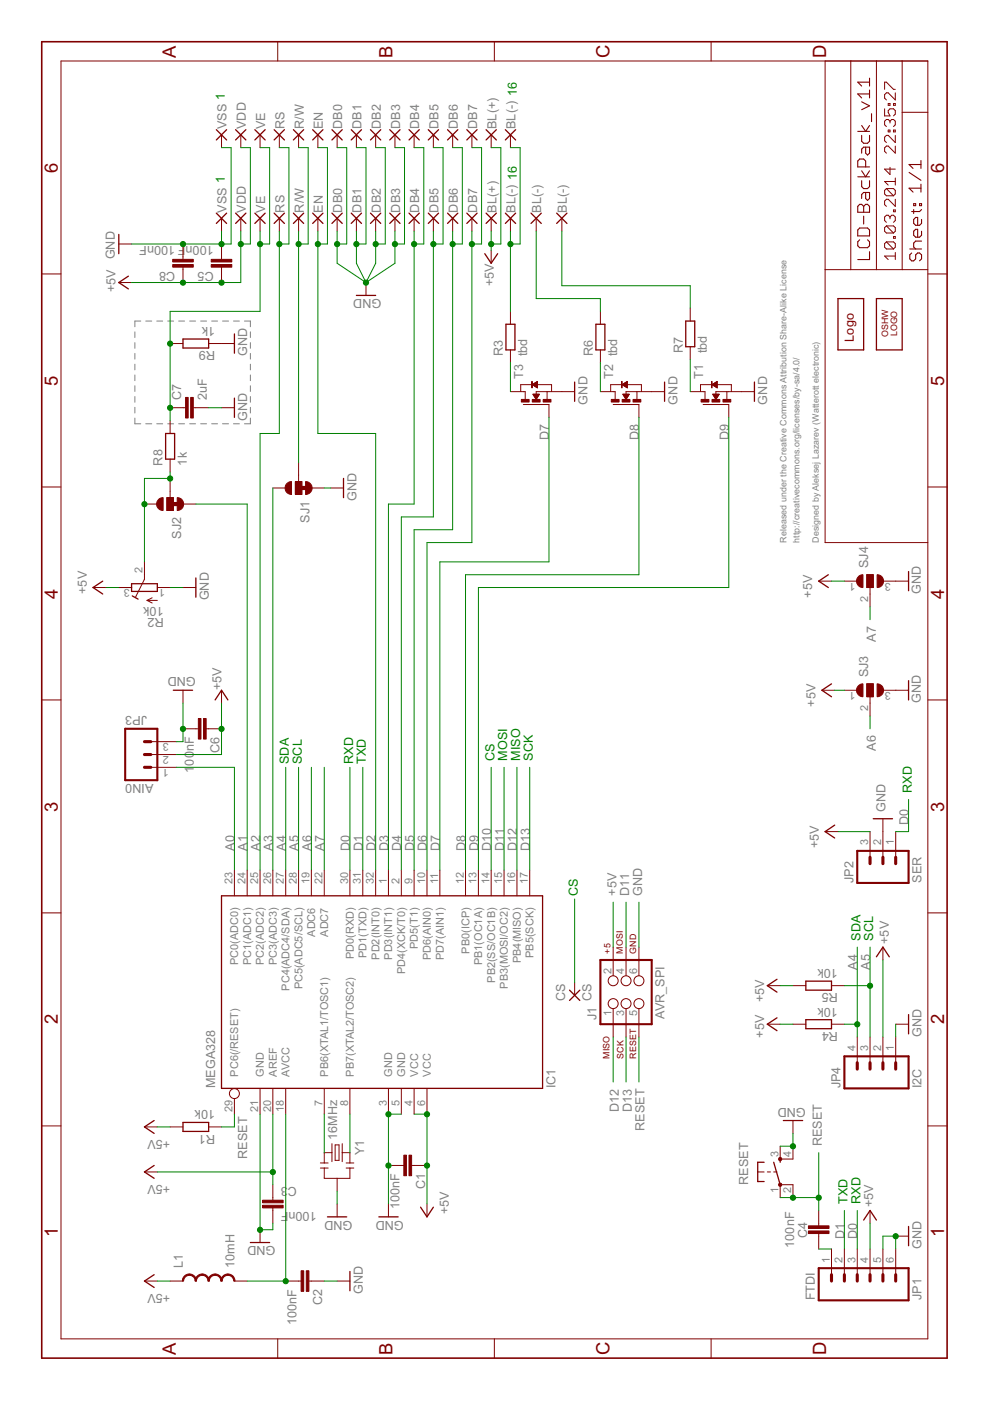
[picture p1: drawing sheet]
<svg xmlns="http://www.w3.org/2000/svg" width="210mm" height="297mm" viewBox="0 0 210 297" stroke-linecap="round" stroke-linejoin="round" font-family="sans-serif">
<g fill="none" stroke="#808080" stroke-width=".21">
<path d="M28.6 70.4v1.2M28.6 72.6v1.3M28.6 74.9v1.2M28.6 77.2v1.2M28.6 79.5v1.2M29.8 68.1h-1.2v1.2M30.9 68.1h1.3M33.2 68.1h1.3M35.6 68.1h1.2M37.9 68.1h1.2M40.2 68.1h1.3M42.5 68.1h1.3"/>
<path d="M44.9 68.1h1.2M47.2 68.1h1.3M49.5 68.1h1.3M51.8 68.1h1.3v1.2M53.1 70.4v1.2M53.1 72.6v1.3M53.1 74.9v1.2M53.1 77.2v1.2M53.1 79.5v1.2M28.6 88.6v1.3h1.2M28.6 81.8v1.2M28.6 84.1v1.2"/>
<path d="M28.6 86.4v1.2M30.9 89.9h1.3M33.2 89.9h1.3M35.6 89.9h1.2M37.9 89.9h1.2M40.2 89.9h1.3M42.5 89.9h1.3M44.9 89.9h1.2M47.2 89.9h1.3M49.5 89.9h1.3M53.1 88.6v1.3h-1.3M53.1 81.8v1.2"/>
<path d="M53.1 84.1v1.2M53.1 86.4v1.2"/>
</g>
<path d="M36.1 106.9h2M63.3 103.5h2" fill="none" stroke="#800000" stroke-width=".89"/>
<g fill="none" stroke="#800000" stroke-width=".21">
<path d="M12.9 12.9h183.8v271h-183.8zM58.9 8.8v4.1M104.8 8.8v4.1M150.8 8.8v4.1M174.9 12.9v102.1h21.8M180.4 12.9v44.3M185.8 12.9v44.3M187.6 18.9v-1.5h.3l1.5 1.5h.4M189.8 19.7v1.5l-1.5-1.5h-.4l-.3 .4v.7l.3 .4M191.3 12.9v44.3M47 28.6v2.7M51.1 28.6v2.7"/>
<path d="M55.1 28.6v2.7M59.2 28.6v2.7M63.3 28.6v2.7M67.4 28.6v2.7M71.5 28.6v2.7M75.6 28.6v2.7M79.7 28.6v2.7M83.7 28.6v2.7M87.8 28.6v2.7M91.9 28.6v2.7M96 28.6v2.7M100.1 28.6v2.7"/>
<path d="M104.1 28.6v2.7M108.2 28.6v2.7M187.6 23.1v1.5h1.1l-.4-.8v-.3l.4-.4h.7l.4 .4v.7l-.4 .4M187.9 40h1.5l.4 .4v.7l-.4 .4M187.9 40l-.3 .4v.7l.3 .4h1.5M187.9 40l1.5 1.5M188.3 21.9h.4v.4h-.4zM188.3 27.6h.4v.4h-.4zM188.7 25.7l.4-.4h.3l.4 .4v.8l-.4 .3M188.7 25.7l-.4-.4h-.4l-.3 .4v.8l.3 .3M188.7 25.7v.4M188.7 35.5v1.5l-1.1-1.1h2.2"/>
<path d="M189.4 21.9h.4v.4h-.4zM189.4 27.6h.4v.4h-.4zM189.8 28.7v1.5l-1.5-1.5h-.4l-.3 .4v.7l.3 .4M189.8 31v1.5l-1.5-1.5h-.4l-.3 .3v.8l.3 .4M189.8 37.7v1.5M189.8 38.5h-2.2l.7 .7M191.3 23.8h5.4M8.8 58.1h4.1M25.2 59.9h2.7M25.2 51.7h2.7M38.8 51.7v3.3M38.8 56.6v3.3"/>
<path d="M47 46.3v2.7M47 51.7v3.3M47 56.6v3.3M51.1 46.3v2.7M55.1 46.3v2.7M59.2 46.3v2.7M63.3 46.3v2.7M67.4 46.3v2.7M71.5 46.3v2.7M75.6 46.3v2.7M77.6 59.9v2.7M79.7 46.3v2.7"/>
<path d="M83.7 46.3v2.7M87.8 46.3v2.7M91.9 46.3v2.7M96 46.3v2.7M100.1 46.3v2.7M104.1 46.3v2.7M104.1 53.1v2.7M108.2 46.3v2.7M113.7 46.3v2.7M119.1 46.3v2.7M174.9 57.2h21.8M187.9 47.9h1.5l.4 .4v.7l-.4 .4"/>
<path d="M187.9 51.3h1.5l.4 .3v.8l-.4 .4M187.9 51.3l-.3 .3v.8l.3 .4h1.5M187.9 47.9l-.3 .4v.7l.3 .4h1.5M187.9 51.3l1.5 1.5M187.9 47.9l1.5 1.5M188.7 46l.4-.4h.3l.4 .4v.8l-.4 .3M188.7 46l-.4-.4h-.4l-.3 .4v.8l.3 .3M188.7 46v.4M189.4 44.5h.4v.4h-.4zM189.4 50.1h.4v.4h-.4zM189.8 54.3h-2.2l.7 .7M189.8 42.2v1.6l-1.5-1.6h-.4l-.3 .4v.8l.3 .4"/>
<path d="M189.8 53.5v1.5M196.7 58.1h4.1M36.1 72.8h2.7M44.2 72.8h5.5M108.2 66v2.7M108.2 74.2v2.7M127.3 66v2.7M127.3 74.2v2.7M146.3 65.3v2.8M146.3 73.5v2.7M36.1 89.2v2.7M36.1 97.3v2.8"/>
<path d="M36.1 86.4h3.2M41 86.4h3.2M47 86.4h2.7M63.3 98v4.1M108.2 83h3.2v1.7M111 85.8h5.4v2.7M112.9 81.6h-2.5v1.4M112.9 81.6l1-.7v1.3zM112.9 81.5v.1M113 83.6h1.4l-.7 1.1zM113 81.5v.1M113.1 81.4v.3"/>
<path d="M113.1 83.6v.1M113.2 81.4v.3M113.2 83.6v.2M113.2 81.3v.5M113.2 83.6v.3M113.3 81.3v.5M113.3 83.6v.5M113.4 81.2v.7M113.4 83.6v.6M113.5 81.2v.7M113.5 83.6v.7M113.5 81.1v.9"/>
<path d="M113.5 83.6v.9M113.6 81.1v.9M113.6 83.6v1M113.7 81v1.1M113.8 81v1.1M113.8 83.6v.9M113.8 80.9v1.3M113.8 83.6v.8M113.9 80.9v1.3M113.9 83.6v.7M113.9 81.6h3v1.4M114 83.6v.6"/>
<path d="M114.1 83.6v.5M114.2 83.6v.3M114.2 83.6v.2M114.3 83.6v.1M116 83v1.7M121.8 83h-8.1v1.7M127.3 83h3.1v1.7M130 85.8h5.5v2.7M131.9 81.6h-2.4v1.4M131.9 81.6l1.1-.7v1.3zM132 81.5v.1M132.1 83.6h1.3l-.7 1.1z"/>
<path d="M132.1 81.5v.1M132.1 81.4v.3M132.1 83.6v.1M132.2 81.4v.3M132.2 83.6v.2M132.3 81.3v.5M132.3 83.6v.3M132.4 81.3v.5M132.4 83.6v.5M132.4 81.2v.7M132.4 83.6v.6M132.5 81.2v.7"/>
<path d="M132.5 83.6v.7M132.6 81.1v.9M132.6 83.6v.9M132.7 81.1v.9M132.7 83.6v1M132.8 81v1.1M132.8 83.6v1.1M132.8 83.6v.9M132.9 80.9v1.3M132.9 83.6v.8M133 83.6v.7M133 81.6h3v1.4"/>
<path d="M133.1 83.6v.6M133.1 83.6v.5M133.2 83.6v.3M133.3 83.6v.2M133.4 83.6v.1M135 83v1.7M140.9 83h-8.2v.6M146.3 83h3.2v1.7M149.1 85.8h5.4v2.7M151 81.6h-2.5v1.4M151 81.6l1.1-.7v1.3zM151 81.5v.1"/>
<path d="M151.1 83.6h1.4l-.7 1.1zM151.1 81.5v.1M151.2 81.4v.3M151.2 83.6v.1M151.3 81.4v.3M151.3 83.6v.2M151.3 81.3v.5M151.3 83.6v.3M151.4 81.3v.5M151.4 83.6v.5M151.5 81.2v.7M151.5 83.6v.6"/>
<path d="M151.6 81.2v.7M151.6 83.6v.7M151.7 81.1v.9M151.7 83.6v.9M151.7 83.6v1M151.8 81v1.1M151.9 81v1.1M151.9 83.6v.9M152 80.9v1.3M152 83.6v.8M152 83.6v.7M152.1 81.6h3v1.4"/>
<path d="M152.1 83.6v.6M152.2 83.6v.5M152.3 83.6v.3M152.4 83.6v.2M152.4 83.6v.1M154.1 83v1.7M160 83h-8.2v1.7M8.8 103.3h4.1M30.6 119.1v3.7l-1.9 3.8M30.6 106.9h2.8M35.4 105.5h1.3v2.7h-1.3zM36.1 101.4v4.1"/>
<path d="M38.8 106.9h2.7M57.8 103.5h2.8M62.6 102.1h1.4v2.7h-1.4zM66 103.5h2.7M70.1 103.5h2.7M196.7 103.3h4.1M19.7 124.6h2.8M25.2 124.6h2.7M31.2 127.3h2.2M31.2 127.3l1.1 .5M32.3 126.7l-1.1 .6M33.4 124.6h2.7"/>
<path d="M38.8 124.6h2.7M173.6 123.2h2.7M179 123.2h2.8M183.8 121.9h1.3v2.7h-1.3zM184.5 124.6v4.1M187.2 123.2h5.4M8.8 148.4h4.1M32 160h5.4M32 157.2h5.4M38.8 146.3v2.8M38.8 154.5h3.3M43.7 154.5h3.3"/>
<path d="M47 146.3v2.8M174.3 146.3h2.7M179 146.3h2.8M183.8 145h1.3v2.7h-1.3zM184.5 147.7v4.1M187.2 146.3h5.4M196.7 148.4h4.1M32 162.7h5.4M174.9 176.3h2.8M184.5 176.3v5.5M187.2 173.6v8.2M189.9 176.3v5.5"/>
<path d="M8.8 193.5h4.1M49.7 184.5v5.4M52.4 184.5v5.4M55.1 184.5v5.4M57.8 184.5v5.4M60.6 184.5v5.4M63.3 184.5v5.4M66 184.5v5.4M68.7 184.5v5.4M74.2 184.5v5.4M76.9 184.5v5.4M79.7 184.5v5.4"/>
<path d="M82.4 184.5v5.4M85.1 184.5v5.4M87.8 184.5v5.4M90.5 184.5v5.4M93.3 184.5v5.4M98.7 184.5v5.4M101.4 184.5v5.4M104.1 184.5v5.4M106.9 184.5v5.4M109.6 184.5v5.4M112.3 184.5v5.4M196.7 193.5h4.1"/>
<path d="M121.8 208.3v2.7M130 200.8v6.1M130 213.8v6.1M132.7 200.8v6.1M132.7 213.8v6.1M135.5 200.8v6.1M135.5 213.8v6.1M162.7 217.1h2.7M162.7 209h2.7M168.1 217.1h2.8M168.1 209h2.8M176.3 217.1h2.7"/>
<path d="M176.3 209h2.7M181.8 219.9v5.4M184.5 219.9v5.4M187.2 200.8v2.7M187.2 219.9v5.4M189.9 219.9v5.4M189.9 217.1h2.7M8.8 238.7h4.1M30.6 238.9h2.8M36.1 238.9h2.7M44.2 238.9h2.8M49.7 232.9v3.3"/>
<path d="M55.1 230.8v5.4M57.8 230.8v5.4M60.6 230.8v5.4M68.7 230.8v5.4M74.2 230.8v5.4M82.4 230.8v5.4M85.1 230.8v5.4M87.8 230.8v5.4M90.5 230.8v5.4M168.1 237.6v2.7M196.7 238.7h4.1M30.6 248.5h2.8"/>
<path d="M57.8 251.2v3.3M57.8 256.1v3.3M67.9 246.6h1.7M67.9 247.6h1.7M68.7 247.6v2.2h5.5v-2.2M70.4 244.4h-1.7v2.2M70.4 242.5v3.8M71.1 242.7h.8v3.3h-.8zM71.5 249.8v2.8M71.5 255.3v2.7M72.6 244.4h1.6v2.2M72.6 242.5v3.8"/>
<path d="M73.4 246.6h1.6M73.4 247.6h1.6M82.4 255.3v2.7M82.4 247.1h3.2M87.3 247.1h3.2M90.5 255.3v2.7M160.7 248.5h1.3M162.7 248.5h.7M164 248.5h.7M165.4 243v2.7h2.7v-2.7M165.4 253.9v-2.7h2.7v2.7M173.6 256.6v3.3"/>
<path d="M184.5 256.6v2.8M30.6 271.6h2.8M36.1 271.6h2.7M49.7 271.6h2.7M55.1 260.7v2.7M60.6 271.6h3.2M65.5 271.6h3.2M71.5 271.6h2.7M173.6 261.5v3.3M176.3 264.8v5.5M179 264.8v5.5M181.8 264.8v5.5"/>
<path d="M184.5 264.8v5.5M187.2 264.8v5.5M189.9 264.8v5.5M189.9 262.1h2.7M58.9 283.9v4.1M104.8 283.9v4.1M150.8 283.9v4.1"/>
<circle cx="130" cy="207.9" r="1.06"/>
<circle cx="130" cy="212.8" r="1.06"/>
<circle cx="132.7" cy="212.8" r="1.06"/>
<circle cx="132.7" cy="207.9" r="1.06"/>
<circle cx="135.5" cy="212.8" r="1.06"/>
<circle cx="135.5" cy="207.9" r="1.06"/>
<circle cx="49.7" cy="231.9" r="1.06"/>
</g>
<g fill="none" stroke="#800000" stroke-width=".28">
<path d="M45.9 27.5l2.1 2.2M48 27.5l-2.1 2.2M50 27.5l2.1 2.2M52.1 27.5l-2.1 2.2M54 27.5l2.2 2.2M56.2 27.5l-2.2 2.2M58.1 27.5l2.2 2.2M60.3 27.5l-2.2 2.2M62.2 27.5l2.2 2.2M64.4 27.5l-2.2 2.2M66.3 27.5l2.2 2.2M68.5 27.5l-2.2 2.2"/>
<path d="M70.4 27.5l2.2 2.2M72.6 27.5l-2.2 2.2M74.5 27.5l2.1 2.2M76.6 27.5l-2.1 2.2M78.5 27.5l2.2 2.2M80.7 27.5l-2.2 2.2M82.6 27.5l2.2 2.2M84.8 27.5l-2.2 2.2M86.7 27.5l2.2 2.2M88.9 27.5l-2.2 2.2M90.8 27.5l2.2 2.2M93 27.5l-2.2 2.2"/>
<path d="M94.9 27.5l2.2 2.2M97.1 27.5l-2.2 2.2M99 27.5l2.2 2.2M101.2 27.5l-2.2 2.2M103.1 27.5l2.1 2.2M105.2 27.5l-2.1 2.2M107.1 27.5l2.2 2.2M109.3 27.5l-2.2 2.2M25.2 49.7v4.1M27.2 58.5l-2 1.4 2 1.4M45.9 45.2l2.1 2.2M48 45.2l-2.1 2.2"/>
<path d="M50 45.2l2.1 2.2M52.1 45.2l-2.1 2.2M54 45.2l2.2 2.2M56.2 45.2l-2.2 2.2M58.1 45.2l2.2 2.2M60.3 45.2l-2.2 2.2M62.2 45.2l2.2 2.2M64.4 45.2l-2.2 2.2M66.3 45.2l2.2 2.2M68.5 45.2l-2.2 2.2M70.4 45.2l2.2 2.2M72.6 45.2l-2.2 2.2"/>
<path d="M74.5 45.2l2.1 2.2M76.6 45.2l-2.1 2.2M78.5 45.2l2.2 2.2M80.7 45.2l-2.2 2.2M82.6 45.2l2.2 2.2M84.8 45.2l-2.2 2.2M86.7 45.2l2.2 2.2M88.9 45.2l-2.2 2.2M90.8 45.2l2.2 2.2M93 45.2l-2.2 2.2M94.9 45.2l2.2 2.2M97.1 45.2l-2.2 2.2"/>
<path d="M99 45.2l2.2 2.2M101.2 45.2l-2.2 2.2M102.8 53.8l1.3 2 1.4-2M103.1 45.2l2.1 2.2M105.2 45.2l-2.1 2.2M107.1 45.2l2.2 2.2M109.3 45.2l-2.2 2.2M112.6 45.2l2.2 2.2M114.8 45.2l-2.2 2.2M118 45.2l2.2 2.2M120.2 45.2l-2.2 2.2M38.8 71.9h5.4v1.9h-5.4z"/>
<path d="M49.7 70.8v4.1M75.6 62.6h4.1M107.3 68.7h1.9v5.5h-1.9zM126.3 68.7h1.9v5.5h-1.9zM145.4 68.1h1.9v5.4h-1.9zM177.7 63.3h5.4v10.9h-5.4zM185.8 63.3h5.5v10.9h-5.5zM35.1 91.9h1.9v5.4h-1.9zM49.7 84.4v4.1M121.8 81v4.1M140.9 81v4.1M160 81v4.1"/>
<path d="M72.8 101.4v4.1M21.8 123.2l-2.1 1.4 2.1 1.3M27.9 123.8h5.5v1.6h-5.5zM28 126.3l1.3 .7M41.5 122.5v4.1M175.6 121.9l-2 1.3 2 1.4M192.6 121.2v4M36.7 146.3h4.1M45.6 148.4l1.4-2.1 1.3 2.1M176.3 145l-2 1.3 2 1.4M192.6 144.3v4.1M177 174.9l-2.1 1.4 2.1 1.4"/>
<path d="M185.1 173.6h4.1M47 189.9h68v40.9h-68zM120.8 209.9l2.1 2.2M122.9 209.9l-2.1 2.2M164.7 215.8l-2 1.3 2 1.4M164.7 207.6l-2 1.4 2 1.4M170.9 216.2h5.4v1.9h-5.4zM170.9 208h5.4v1.9h-5.4zM185.8 202.9l1.4-2.1 1.4 2.1M192.6 215.1v4.1M32.7 237.6l-2.1 1.3 2.1 1.4M38.8 238h5.4v1.9h-5.4z"/>
<path d="M166.1 237.6h4.1M32.7 247.1l-2.1 1.4 2.1 1.3M69.4 258h4.1M80.3 258h4.1M89.2 255.9l1.3 2.1 1.4-2.1M162 246.4h-1.3v4.1h1.3M164 246.4l1.4 4.8M165.4 245.7v.7M183.1 258.7l1.4-2.1 1.3 2.1M32.7 270.3l-2.1 1.3 2.1 1.4M53.1 263.4h4.1M74.2 269.6v4.1"/>
<path d="M192.6 260v4.1"/>
</g>
<g fill="#800000" stroke="#800000" stroke-width=".21">
<path d="M39.1 270.6l.6-.4 .5-.1v.3l-.8 .3-.3 .4-.2 .5h-.2v-.5z" fill-rule="evenodd"/>
<path d="M40.2 270.1a1.48 1.48 0 0 1 1.5 1.5h-.3l-.3-.8-.4-.3-.5-.1z" fill-rule="evenodd"/>
<path d="M41.8 270.6l.6-.4 .5-.1v.3l-.5 .1-.5 .3-.2 .8h-.3l.1-.5z" fill-rule="evenodd"/>
<path d="M42.9 270.1a1.52 1.52 0 0 1 1.5 1.5h-.3l-.3-.8-.4-.3-.5-.1z" fill-rule="evenodd"/>
<path d="M44.5 270.6l.6-.4 .5-.1v.3l-.5 .1-.5 .3-.2 .8h-.3l.1-.5z" fill-rule="evenodd"/>
<path d="M45.6 270.1a1.48 1.48 0 0 1 1.5 1.5h-.3l-.2-.8-.5-.3-.5-.1z" fill-rule="evenodd"/>
<path d="M47.3 270.6l.5-.4 .5-.1v.3l-.5 .1-.4 .3-.3 .8h-.3l.1-.5z" fill-rule="evenodd"/>
<path d="M48.3 270.1a1.48 1.48 0 0 1 1.5 1.5h-.2l-.3-.8-.4-.3-.6-.1z" fill-rule="evenodd"/>
<path d="M60.8 102.5l.6-.3 .4-.1v2.7a1.36 1.36 0 0 1-1.3-.8 1.36 1.36 0 0 1 .3-1.5z" fill-rule="evenodd"/>
<path d="M64.8 102.1a1.37 1.37 0 0 1 1.4 1.4 1.37 1.37 0 0 1-1.4 1.3z" fill-rule="evenodd"/>
<path d="M33.6 105.9l.5-.3 .5-.1v2.7a1.36 1.36 0 0 1-1.3-.8 1.36 1.36 0 0 1 .3-1.5z" fill-rule="evenodd"/>
<path d="M37.6 105.5a1.35 1.35 0 0 1 1.3 1.4 1.35 1.35 0 0 1-1.3 1.3z" fill-rule="evenodd"/>
<path d="M186 145a1.37 1.37 0 0 1 1.3 1.4 1.37 1.37 0 0 1-1.3 1.3z" fill-rule="evenodd"/>
<path d="M182 145.4l.5-.3 .5-.1v2.7a1.36 1.36 0 0 1-1.3-.8 1.36 1.36 0 0 1 .3-1.5z" fill-rule="evenodd"/>
<path d="M186 121.9a1.35 1.35 0 0 1 1.3 1.3 1.35 1.35 0 0 1-1.3 1.4z" fill-rule="evenodd"/>
<path d="M182 122.2l.5-.3h.5v2.7a1.36 1.36 0 0 1-1.3-.9 1.36 1.36 0 0 1 .3-1.5z" fill-rule="evenodd"/>
<circle cx="165.4" cy="251.2" r=".36"/>
<circle cx="165.4" cy="245.7" r=".36"/>
</g>
<g fill="#800000" stroke="#800000" stroke-width=".21">
<path d="M85.6 244.9h.6v4.4h-.6z"/>
<path d="M86.7 244.9h.6v4.4h-.6z"/>
<path d="M63.8 269.4h.6v4.4h-.6z"/>
<path d="M64.9 269.4h.6v4.4h-.6z"/>
<path d="M55.7 255.5h4.3v.6h-4.3z"/>
<path d="M55.7 254.5h4.3v.5h-4.3z"/>
<path d="M171.4 261h4.4v.5h-4.4z"/>
<path d="M171.4 259.9h4.4v.6h-4.4z"/>
<path d="M62.6 102.1h1.4v2.7h-1.4z"/>
<path d="M35.4 105.5h1.3v2.7h-1.3z"/>
<path d="M44.8 55h4.3v.5h-4.3z"/>
<path d="M44.8 56.1h4.3v.5h-4.3z"/>
<path d="M42.1 152.3h.5v4.4h-.5z"/>
<path d="M43.2 152.3h.5v4.4h-.5z"/>
<path d="M40.4 84.3h.6v4.3h-.6z"/>
<path d="M39.3 84.3h.6v4.3h-.6z"/>
<path d="M183.8 145h1.3v2.7h-1.3z"/>
<path d="M183.8 121.9h1.3v2.7h-1.3z"/>
<path d="M36.6 55h4.4v.5h-4.4z"/>
<path d="M36.6 56.1h4.4v.5h-4.4z"/>
<path d="M148.7 84.7h1.6v.5h-1.6z"/>
<path d="M151 84.7h1.6v.5h-1.6z"/>
<path d="M153.3 84.7h1.6v.5h-1.6z"/>
<path d="M150.9 80.9h.1v1.3h-.1z"/>
<path d="M129.6 84.7h1.7v.5h-1.7z"/>
<path d="M131.9 84.7h1.7v.5h-1.7z"/>
<path d="M134.2 84.7h1.7v.5h-1.7z"/>
<path d="M131.8 80.9h.1v1.3h-.1z"/>
<path d="M110.5 84.7h1.7v.5h-1.7z"/>
<path d="M112.9 84.7h1.6v.5h-1.6z"/>
<path d="M115.2 84.7h1.6v.5h-1.6z"/>
<path d="M112.7 80.9h.2v1.3h-.2z"/>
</g>
<path d="M26.5 154.5h6.9v10.9h-6.9zM181.8 180.4h10.8v6.8h-10.8zM127.3 203.5h10.9v13.6h-10.9zM179 224h13.6v6.8h-13.6zM173.6 268.9h19v6.8h-19z" fill="none" stroke="#800000" stroke-width=".44"/>
<g fill="none" stroke="#800000" stroke-width=".66">
<path d="M30.6 157.2h1.4M30.6 160h1.4M30.6 162.7h1.4M184.5 181.8v1.3M187.2 181.8v1.3M189.9 181.8v1.3M181.8 225.3v1.4M184.5 225.3v1.4M187.2 225.3v1.4M189.9 225.3v1.4M176.3 270.3v1.3M179 270.3v1.3"/>
<path d="M181.8 270.3v1.3M184.5 270.3v1.3M187.2 270.3v1.3M189.9 270.3v1.3"/>
</g>
<g fill="none" stroke="#800000" stroke-width=".23">
<path d="M184.4 16.6v1.6M184.4 19.1v1.7M184.4 19.9h-2.5l.8 .9M184.4 17.4h-2.5l.8 .8M181.9 37.5h2.5M181.9 27.9h2.5M182.7 28.7v1.3l.4 .4h.8l.5-.4v-1.3M182.7 38.3v1.3l.4 .4h.8l.5-.4v-1.3M182.7 36.2l.8 1.3 .9-1.3M182.7 26.6l.8 1.3 .9-1.3M182.7 21.6l1.7 .8-1.7 .9M183.5 31.2v1.3l.4 .4 .5-.4v-1.3h-1.3l-.4 .4v.9"/>
<path d="M183.5 35.4v-1.3l-.4-.4h-.8l-.4 .4v1.3h2.5M184.8 24.1v1.7M192.7 36.6l2.6 1.6M195.3 39.9h-2.6l.9 .8M195.3 34v1.7M195.3 39.1v1.6M195.3 34.9h-2.6l.9 .8M182.3 43.3h.4l.4 .5 .4-.5h.4l.5 .5v1.2h-2.5v-1.2zM182.3 48.3h1.6l.5 .5v1.2h-2.5v-1.2zM182.3 50.8l-.4 .5v.8l.4 .4h1.6l.5-.4v-.8l-.5-.5M183.1 43.8v1.2M183.1 45.8v1.7"/>
<path d="M183.5 40.8v1.3l.4 .4 .5-.4v-1.3h-1.3l-.4 .4v.9M184.4 53.4v1.6h-2.5M192.9 52.8h2.5M193.3 53.6l-.4 .4v.9l.4 .4h.4l.4-.4v-.9l.5-.4h.4l.4 .4v.9l-.4 .4M193.7 43.2h.4v.4h-.4zM193.7 44.4v.9M195 43.2h.4v.4h-.4zM195.4 46.5v.8l-.4 .5h-.9l-.4-.5v-.8l.4-.4h.5v1.7M195.4 49v.9l-.4 .4h-.9l-.4-.4v-.9l.4-.4h.5v1.7M195.4 51.1h-1.3l-.4 .4v.9l.4 .4M195.4 44.4l-.4 .5h-1.7"/>
</g>
<path d="M8.8 8.8h192v279.2h-192z" fill="none" stroke="#800000" stroke-width=".34"/>
<g fill="none" stroke="#008000" stroke-width=".21">
<path d="M47 31.3h2v20.4h-21.1M51.1 31.3h2v20.4h-2M55.1 31.3h2.1v20.4h-2.1M59.2 31.3h2.1v20.4h-2.1M63.3 31.3h2v20.4h-2M67.4 31.3h2v20.4h-2M71.5 31.3h2v20.4h-2M75.6 31.3h2v20.4h-2M79.7 31.3h2v20.4h-2M83.7 31.3h2.1v20.4h-2.1M87.8 31.3h2.1v20.4h-2.1M91.9 31.3h2v20.4h-2"/>
<path d="M96 31.3h2v20.4h-2M100.1 31.3h2v20.4h-2M104.1 31.3h2.1v20.4h-2.1M108.2 31.3h2.1v20.4h-2.1M47 49v2.7M51.1 49v10.9h-23.2M55.1 49v17h-19v23.2M59.2 49v42.9h-4.1v92.6M63.3 49v49M67.4 49v42.9h12.3v92.6M71.5 49v6.8l6.1 4.1M75.6 49v6.8l2 4.1"/>
<path d="M79.7 49v6.8l-2.1 4.1M83.7 49v6.8l-6.1 4.1M87.8 49v57.9h-5.4v77.6M91.9 49v60.6h-6.8v74.9M96 49v63.3h-8.2v72.2M100.1 49v66h-9.6v69.5M104.1 49v4.1M108.2 49v17M113.7 49v14.3h13.6v2.7M119.1 49v11.6h27.2v4.7M108.2 76.9v6.1M127.3 76.9v6.1"/>
<path d="M146.3 76.2v6.8M44.2 86.4h2.8M116.4 88.5v30.6h-23.1v65.4M135.5 88.5v33.4h-36.8v62.6M154.5 88.5v36.1h-53.1v59.9M36.1 100.1v1.3h-5.5v17.7M41.5 106.9h10.9v77.6M57.8 103.5v81M68.7 103.5h1.4M22.5 124.6h2.7M36.1 124.6h2.7M176.3 123.2h2.7"/>
<path d="M184.5 128.7v2.7M38.8 149.1v8.1h-1.4M47 149.1v10.9h-9.6M177 146.3h2M184.5 151.8v2.7M37.4 162.7h12.3v21.8M60.6 162.7v21.8M63.3 162.7v21.8M66 162.7v21.8M68.7 162.7v21.8M74.2 162.7v21.8M76.9 162.7v21.8"/>
<path d="M104.1 162.7v21.8M106.9 162.7v21.8M109.6 162.7v21.8M112.3 162.7v21.8M177.7 176.3h6.8M192.6 169.5v6.8h-2.7M121.8 190.6v17.7M130 191.3v9.5M132.7 191.3v9.5M135.5 191.3v9.5M130 219.9v9.5M132.7 219.9v9.5"/>
<path d="M135.5 219.9v9.5M165.4 217.1h2.7M165.4 209h2.7M179 217.1h2.8M179 209h5.5M181.8 200.8v19.1M184.5 200.8v19.1M187.2 203.5v16.4M189.9 217.1v2.8M33.4 238.9h2.7M49.7 236.2v2.7h-2.7M55.1 236.2v24.5h2.7v-1.3"/>
<path d="M57.8 236.2v15M60.6 236.2v35.4h-8.2M68.7 236.2v8.2M74.2 236.2v8.2M85.1 236.2h-2.7v19.1M87.8 236.2h2.7v19.1M33.4 248.5h24.4M71.5 252.6v2.7M165.4 253.9h8.2M168.1 240.3v2.7h-2.7M173.6 244.4v12.2M179 256.6v8.2"/>
<path d="M181.8 256.6v8.2M184.5 259.4v5.4M33.4 271.6h2.7M68.7 271.6h2.8M173.6 264.8h2.7M187.2 264.8v-2.7h2.7v2.7"/>
</g>
<g fill="#008000" stroke="#008000" stroke-width=".21">
<circle cx="82.4" cy="236.2" r=".55"/>
<circle cx="82.4" cy="247.1" r=".55"/>
<circle cx="55.1" cy="260.8" r=".55"/>
<circle cx="189.9" cy="262.1" r=".55"/>
<circle cx="47" cy="51.8" r=".55"/>
<circle cx="38.8" cy="51.8" r=".55"/>
<circle cx="77.6" cy="59.9" r=".55"/>
<circle cx="71.5" cy="51.8" r=".55"/>
<circle cx="75.6" cy="51.8" r=".55"/>
<circle cx="79.7" cy="51.8" r=".55"/>
<circle cx="83.7" cy="51.8" r=".55"/>
<circle cx="168.1" cy="243" r=".55"/>
<circle cx="38.8" cy="154.5" r=".55"/>
<circle cx="57.8" cy="248.5" r=".55"/>
<circle cx="90.5" cy="247.1" r=".55"/>
<circle cx="90.5" cy="236.2" r=".55"/>
<circle cx="104.1" cy="51.8" r=".55"/>
<circle cx="47" cy="59.9" r=".55"/>
<circle cx="51.1" cy="51.8" r=".55"/>
<circle cx="38.8" cy="59.9" r=".55"/>
<circle cx="47" cy="154.5" r=".55"/>
<circle cx="60.6" cy="271.6" r=".55"/>
<circle cx="184.5" cy="209" r=".55"/>
<circle cx="181.8" cy="217.2" r=".55"/>
<circle cx="91.9" cy="51.8" r=".55"/>
<circle cx="96" cy="51.8" r=".55"/>
<circle cx="100.1" cy="51.8" r=".55"/>
<circle cx="59.2" cy="51.8" r=".55"/>
<circle cx="168.1" cy="253.9" r=".55"/>
<circle cx="173.6" cy="253.9" r=".55"/>
<circle cx="108.2" cy="51.8" r=".55"/>
<circle cx="36.1" cy="86.5" r=".55"/>
<circle cx="36.1" cy="72.9" r=".55"/>
<circle cx="55.1" cy="51.8" r=".55"/>
<circle cx="67.4" cy="51.8" r=".55"/>
<circle cx="87.8" cy="51.8" r=".55"/>
<circle cx="30.6" cy="106.9" r=".55"/>
<circle cx="36.1" cy="101.5" r=".55"/>
<circle cx="63.3" cy="51.8" r=".55"/>
</g>
<g font-size="4.4" fill="#800000">
<text x="37.3" y="12.2" transform="rotate(-90 37.3 12.2)">A</text>
<text x="83.2" y="12.2" transform="rotate(-90 83.2 12.2)">B</text>
<text x="129.2" y="12.3" transform="rotate(-90 129.2 12.3)">C</text>
<text x="175.1" y="12.3" transform="rotate(-90 175.1 12.3)">D</text>
<text x="12.3" y="36.6" transform="rotate(-90 12.3 36.6)">6</text>
<text x="200.2" y="36.6" transform="rotate(-90 200.2 36.6)">6</text>
<text x="12.3" y="81.7" transform="rotate(-90 12.3 81.7)">5</text>
<text x="200.2" y="81.7" transform="rotate(-90 200.2 81.7)">5</text>
<text x="12.3" y="126.9" transform="rotate(-90 12.3 126.9)">4</text>
<text x="200.2" y="126.9" transform="rotate(-90 200.2 126.9)">4</text>
<text x="12.3" y="172.1" transform="rotate(-90 12.3 172.1)">3</text>
<text x="200.2" y="172.1" transform="rotate(-90 200.2 172.1)">3</text>
<text x="12.3" y="217.2" transform="rotate(-90 12.3 217.2)">2</text>
<text x="200.2" y="217.2" transform="rotate(-90 200.2 217.2)">2</text>
<text x="12.3" y="262.4" transform="rotate(-90 12.3 262.4)">1</text>
<text x="200.2" y="262.4" transform="rotate(-90 200.2 262.4)">1</text>
<text x="37.3" y="287.2" transform="rotate(-90 37.3 287.2)">A</text>
<text x="83.2" y="287.2" transform="rotate(-90 83.2 287.2)">B</text>
<text x="129.2" y="287.3" transform="rotate(-90 129.2 287.3)">C</text>
<text x="175.1" y="287.3" transform="rotate(-90 175.1 287.3)">D</text>
</g>
<g font-size="3" fill="#808080">
<text x="48.1" y="27.4" transform="rotate(-90 48.1 27.4)">VSS 1</text>
<text x="52.1" y="27.4" transform="rotate(-90 52.1 27.4)">VDD</text>
<text x="56.2" y="27.4" transform="rotate(-90 56.2 27.4)">VE</text>
<text x="60.3" y="27.4" transform="rotate(-90 60.3 27.4)">RS</text>
<text x="64.4" y="27.4" transform="rotate(-90 64.4 27.4)">R/W</text>
<text x="68.5" y="27.4" transform="rotate(-90 68.5 27.4)">EN</text>
<text x="72.6" y="27.4" transform="rotate(-90 72.6 27.4)">DB0</text>
<text x="76.6" y="27.4" transform="rotate(-90 76.6 27.4)">DB1</text>
<text x="80.7" y="27.4" transform="rotate(-90 80.7 27.4)">DB2</text>
<text x="84.8" y="27.4" transform="rotate(-90 84.8 27.4)">DB3</text>
<text x="88.9" y="27.4" transform="rotate(-90 88.9 27.4)">DB4</text>
<text x="93" y="27.4" transform="rotate(-90 93 27.4)">DB5</text>
<text x="97.1" y="27.4" transform="rotate(-90 97.1 27.4)">DB6</text>
<text x="101.2" y="27.4" transform="rotate(-90 101.2 27.4)">DB7</text>
<text x="105.2" y="27.4" transform="rotate(-90 105.2 27.4)">BL(+)</text>
<text x="109.3" y="27.4" transform="rotate(-90 109.3 27.4)">BL(-) 16</text>
<text x="48.1" y="45.1" transform="rotate(-90 48.1 45.1)">VSS 1</text>
<text x="52.1" y="45.1" transform="rotate(-90 52.1 45.1)">VDD</text>
<text x="56.2" y="45.1" transform="rotate(-90 56.2 45.1)">VE</text>
<text x="60.3" y="45.1" transform="rotate(-90 60.3 45.1)">RS</text>
<text x="64.4" y="45.1" transform="rotate(-90 64.4 45.1)">R/W</text>
<text x="68.5" y="45.1" transform="rotate(-90 68.5 45.1)">EN</text>
<text x="72.6" y="45.1" transform="rotate(-90 72.6 45.1)">DB0</text>
<text x="76.6" y="45.1" transform="rotate(-90 76.6 45.1)">DB1</text>
<text x="80.7" y="45.1" transform="rotate(-90 80.7 45.1)">DB2</text>
<text x="84.8" y="45.1" transform="rotate(-90 84.8 45.1)">DB3</text>
<text x="88.9" y="45.1" transform="rotate(-90 88.9 45.1)">DB4</text>
<text x="93" y="45.1" transform="rotate(-90 93 45.1)">DB5</text>
<text x="97.1" y="45.1" transform="rotate(-90 97.1 45.1)">DB6</text>
<text x="101.2" y="45.1" transform="rotate(-90 101.2 45.1)">DB7</text>
<text x="105.2" y="45.1" transform="rotate(-90 105.2 45.1)">BL(+)</text>
<text x="109.3" y="45.1" transform="rotate(-90 109.3 45.1)">BL(-) 16</text>
<text x="114.8" y="45.1" transform="rotate(-90 114.8 45.1)">BL(-)</text>
<text x="120.2" y="45.1" transform="rotate(-90 120.2 45.1)">BL(-)</text>
<text x="45.3" y="52.1" transform="rotate(-180 45.3 52.1)">100nF 100nF</text>
<text x="24.4" y="55" transform="rotate(-90 24.4 55)">GND</text>
<text x="37.2" y="57.6" transform="rotate(-180 37.2 57.6)">C8</text>
<text x="45.3" y="57.6" transform="rotate(-180 45.3 57.6)">C5</text>
<text x="24.5" y="61.9" transform="rotate(-90 24.5 61.9)">+5V</text>
<text x="80.9" y="63.4" transform="rotate(-180 80.9 63.4)">GND</text>
<text x="104.7" y="60.7" transform="rotate(-90 104.7 60.7)">+5V</text>
<text x="45.6" y="69.3" transform="rotate(-180 45.6 69.3)">1k</text>
<text x="45.6" y="74.4" transform="rotate(-180 45.6 74.4)">R9</text>
<text x="52.4" y="75.6" transform="rotate(-90 52.4 75.6)">GND</text>
<text x="106.6" y="75.6" transform="rotate(-90 106.6 75.6)">R3</text>
<text x="111.8" y="75.6" transform="rotate(-90 111.8 75.6)">tbd</text>
<text x="125.7" y="75.6" transform="rotate(-90 125.7 75.6)">R6</text>
<text x="130.8" y="75.6" transform="rotate(-90 130.8 75.6)">tbd</text>
<text x="144.7" y="74.9" transform="rotate(-90 144.7 74.9)">R7</text>
<text x="149.9" y="74.9" transform="rotate(-90 149.9 74.9)">tbd</text>
<text x="111" y="80.3" transform="rotate(-90 111 80.3)">T3</text>
<text x="130" y="80.3" transform="rotate(-90 130 80.3)">T2</text>
<text x="149.1" y="80.3" transform="rotate(-90 149.1 80.3)">T1</text>
<text x="38.4" y="84.8" transform="rotate(-90 38.4 84.8)">C7</text>
<text x="43.8" y="84.8" transform="rotate(-90 43.8 84.8)">2uF</text>
<text x="52.4" y="89.2" transform="rotate(-90 52.4 89.2)">GND</text>
<text x="124.6" y="85.8" transform="rotate(-90 124.6 85.8)">GND</text>
<text x="143.6" y="85.8" transform="rotate(-90 143.6 85.8)">GND</text>
<text x="162.7" y="85.8" transform="rotate(-90 162.7 85.8)">GND</text>
<text x="116.4" y="93.3" transform="rotate(-90 116.4 93.3)">D7</text>
<text x="135.5" y="93.3" transform="rotate(-90 135.5 93.3)">D8</text>
<text x="154.5" y="93.3" transform="rotate(-90 154.5 93.3)">D9</text>
<text x="34.5" y="98.7" transform="rotate(-90 34.5 98.7)">R8</text>
<text x="39.6" y="98.7" transform="rotate(-90 39.6 98.7)">1k</text>
<text x="75.6" y="106.2" transform="rotate(-90 75.6 106.2)">GND</text>
<text x="65.6" y="110.8" transform="rotate(-90 65.6 110.8)">SJ1</text>
<text x="38.4" y="114.3" transform="rotate(-90 38.4 114.3)">SJ2</text>
<text x="18.4" y="125.9" transform="rotate(-90 18.4 125.9)">+5V</text>
<text x="184.1" y="120.5" transform="rotate(-90 184.1 120.5)">SJ4</text>
<text x="195.2" y="125.9" transform="rotate(-90 195.2 125.9)">GND</text>
<text x="34.7" y="128.7" transform="rotate(-180 34.7 128.7)">10k</text>
<text x="34.7" y="131" transform="rotate(-180 34.7 131)">R2</text>
<text x="44.2" y="127.3" transform="rotate(-90 44.2 127.3)">GND</text>
<text x="172.2" y="126.7" transform="rotate(-90 172.2 126.7)">+5V</text>
<text x="185.7" y="136" transform="rotate(-90 185.7 136)">A7</text>
<text x="41.5" y="143.6" transform="rotate(-180 41.5 143.6)">GND</text>
<text x="184.1" y="143.6" transform="rotate(-90 184.1 143.6)">SJ3</text>
<text x="47" y="146.4" transform="rotate(-90 47 146.4)">+5V</text>
<text x="172.9" y="149.9" transform="rotate(-90 172.9 149.9)">+5V</text>
<text x="195.2" y="149.1" transform="rotate(-90 195.2 149.1)">GND</text>
<text x="31.2" y="151.8" transform="rotate(-180 31.2 151.8)">JP3</text>
<text x="41.1" y="159.3" transform="rotate(-90 41.1 159.3)">nF</text>
<text x="46.6" y="159.6" transform="rotate(-90 46.6 159.6)">C6</text>
<text x="185.7" y="159.2" transform="rotate(-90 185.7 159.2)">A6</text>
<text x="32.5" y="166.2" transform="rotate(-180 32.5 166.2)">AIN0</text>
<text x="41.1" y="163.8" transform="rotate(-90 41.1 163.8)">1</text>
<text x="41.1" y="162.3" transform="rotate(-90 41.1 162.3)">00</text>
<text x="187.7" y="172.2" transform="rotate(-90 187.7 172.2)">GND</text>
<text x="173.6" y="179.8" transform="rotate(-90 173.6 179.8)">+5V</text>
<text x="192.6" y="174.9" transform="rotate(-90 192.6 174.9)">D0</text>
<text x="49.7" y="180.4" transform="rotate(-90 49.7 180.4)">A0</text>
<text x="52.4" y="180.4" transform="rotate(-90 52.4 180.4)">A1</text>
<text x="55.1" y="180.4" transform="rotate(-90 55.1 180.4)">A2</text>
<text x="57.9" y="180.4" transform="rotate(-90 57.9 180.4)">A3</text>
<text x="60.6" y="180.4" transform="rotate(-90 60.6 180.4)">A4</text>
<text x="63.3" y="180.4" transform="rotate(-90 63.3 180.4)">A5</text>
<text x="66" y="180.4" transform="rotate(-90 66 180.4)">A6</text>
<text x="68.7" y="180.4" transform="rotate(-90 68.7 180.4)">A7</text>
<text x="74.2" y="180.4" transform="rotate(-90 74.2 180.4)">D0</text>
<text x="76.9" y="180.4" transform="rotate(-90 76.9 180.4)">D1</text>
<text x="79.6" y="180.4" transform="rotate(-90 79.6 180.4)">D2</text>
<text x="82.4" y="180.4" transform="rotate(-90 82.4 180.4)">D3</text>
<text x="85.1" y="180.4" transform="rotate(-90 85.1 180.4)">D4</text>
<text x="87.8" y="180.4" transform="rotate(-90 87.8 180.4)">D5</text>
<text x="90.5" y="180.4" transform="rotate(-90 90.5 180.4)">D6</text>
<text x="93.3" y="180.4" transform="rotate(-90 93.3 180.4)">D7</text>
<text x="98.7" y="180.4" transform="rotate(-90 98.7 180.4)">D8</text>
<text x="101.4" y="180.4" transform="rotate(-90 101.4 180.4)">D9</text>
<text x="104.1" y="180.4" transform="rotate(-90 104.1 180.4)">D10</text>
<text x="106.9" y="180.4" transform="rotate(-90 106.9 180.4)">D11</text>
<text x="109.6" y="180.4" transform="rotate(-90 109.6 180.4)">D12</text>
<text x="112.3" y="180.4" transform="rotate(-90 112.3 180.4)">D13</text>
<text x="130.7" y="189.9" transform="rotate(-90 130.7 189.9)">+5V</text>
<text x="133.4" y="189.9" transform="rotate(-90 133.4 189.9)">D11</text>
<text x="136.1" y="189.9" transform="rotate(-90 136.1 189.9)">GND</text>
<text x="180.9" y="187.2" transform="rotate(-90 180.9 187.2)">JP2</text>
<text x="195.4" y="187.2" transform="rotate(-90 195.4 187.2)">SER</text>
<text x="188.4" y="200.1" transform="rotate(-90 188.4 200.1)">+5V</text>
<text x="177.7" y="205.4" transform="rotate(-180 177.7 205.4)">10k</text>
<text x="181.7" y="205.6" transform="rotate(-90 181.7 205.6)">A4</text>
<text x="184.5" y="205.6" transform="rotate(-90 184.5 205.6)">A5</text>
<text x="119.9" y="212.3" transform="rotate(-90 119.9 212.3)">CS</text>
<text x="125.4" y="212.3" transform="rotate(-90 125.4 212.3)">CS</text>
<text x="162" y="212.5" transform="rotate(-90 162 212.5)">+5V</text>
<text x="177.7" y="213.6" transform="rotate(-180 177.7 213.6)">10k</text>
<text x="177.7" y="210.6" transform="rotate(-180 177.7 210.6)">R5</text>
<text x="126.5" y="216.3" transform="rotate(-90 126.5 216.3)">J1</text>
<text x="140.9" y="216.1" transform="rotate(-90 140.9 216.1)">AVR_SPI</text>
<text x="162" y="220" transform="rotate(-90 162 220)">+5V</text>
<text x="177.7" y="218.8" transform="rotate(-180 177.7 218.8)">R4</text>
<text x="195.4" y="219.9" transform="rotate(-90 195.4 219.9)">GND</text>
<text x="45.6" y="230.8" transform="rotate(-90 45.6 230.8)">MEGA328</text>
<text x="117.8" y="230.8" transform="rotate(-90 117.8 230.8)">IC1</text>
<text x="178.2" y="230.8" transform="rotate(-90 178.2 230.8)">JP4</text>
<text x="195.4" y="230.8" transform="rotate(-90 195.4 230.8)">I2C</text>
<text x="45.6" y="235.4" transform="rotate(-180 45.6 235.4)">10k</text>
<text x="131.2" y="235.7" transform="rotate(-90 131.2 235.7)">D12</text>
<text x="134" y="235.7" transform="rotate(-90 134 235.7)">D13</text>
<text x="136.7" y="239.8" transform="rotate(-90 136.7 239.8)">RESET</text>
<text x="170.9" y="234.9" transform="rotate(-180 170.9 234.9)">GND</text>
<text x="36.1" y="241.7" transform="rotate(-180 36.1 241.7)">+5V</text>
<text x="45.6" y="240.5" transform="rotate(-180 45.6 240.5)">R1</text>
<text x="52.4" y="245.7" transform="rotate(-90 52.4 245.7)">RESET</text>
<text x="71.5" y="241.7" transform="rotate(-90 71.5 241.7)">16MHz</text>
<text x="77.2" y="244.9" transform="rotate(-90 77.2 244.9)">Y1</text>
<text x="174.3" y="243" transform="rotate(-90 174.3 243)">RESET</text>
<text x="36.1" y="251.2" transform="rotate(-180 36.1 251.2)">+5V</text>
<text x="62.9" y="251.6" transform="rotate(-180 62.9 251.6)">C3</text>
<text x="158.6" y="251.2" transform="rotate(-90 158.6 251.2)">RESET</text>
<text x="67.2" y="257" transform="rotate(-180 67.2 257)">100nF</text>
<text x="84.7" y="256.4" transform="rotate(-90 84.7 256.4)">100nF</text>
<text x="90.1" y="252.2" transform="rotate(-90 90.1 252.2)">C1</text>
<text x="95.2" y="257.4" transform="rotate(-90 95.2 257.4)">+5V</text>
<text x="185.2" y="256" transform="rotate(-90 185.2 256)">+5V</text>
<text x="74.7" y="258.8" transform="rotate(-180 74.7 258.8)">GND</text>
<text x="85.6" y="258.8" transform="rotate(-180 85.6 258.8)">GND</text>
<text x="171.1" y="262.5" transform="rotate(-90 171.1 262.5)">C4</text>
<text x="179" y="262.8" transform="rotate(-90 179 262.8)">D1</text>
<text x="181.7" y="262.8" transform="rotate(-90 181.7 262.8)">D0</text>
<text x="38.8" y="268.9" transform="rotate(-90 38.8 268.9)">L1</text>
<text x="49.7" y="268.9" transform="rotate(-90 49.7 268.9)">10mH</text>
<text x="58.4" y="264.3" transform="rotate(-180 58.4 264.3)">GND</text>
<text x="168.4" y="264.5" transform="rotate(-90 168.4 264.5)">100nF</text>
<text x="195.4" y="264.8" transform="rotate(-90 195.4 264.8)">GND</text>
<text x="36.1" y="274.3" transform="rotate(-180 36.1 274.3)">+5V</text>
<text x="76.9" y="274.3" transform="rotate(-90 76.9 274.3)">GND</text>
<text x="172.8" y="275.7" transform="rotate(-90 172.8 275.7)">FTDI</text>
<text x="195.4" y="275.7" transform="rotate(-90 195.4 275.7)">JP1</text>
<text x="62.9" y="280.9" transform="rotate(-90 62.9 280.9)">100nF</text>
<text x="68.3" y="276.7" transform="rotate(-90 68.3 276.7)">C2</text>
</g>
<text font-size="3" fill="#800000" x="181.1" y="72.4" transform="rotate(-90 181.1 72.4)">Logo</text>
<g font-size="3" fill="#008000">
<text x="104.8" y="161.3" transform="rotate(-90 104.8 161.3)">CS</text>
<text x="107.5" y="161.3" transform="rotate(-90 107.5 161.3)">MOSI</text>
<text x="110.3" y="161.3" transform="rotate(-90 110.3 161.3)">MISO</text>
<text x="113" y="161.3" transform="rotate(-90 113 161.3)">SCK</text>
<text x="61.3" y="162" transform="rotate(-90 61.3 162)">SDA</text>
<text x="64" y="162" transform="rotate(-90 64 162)">SCL</text>
<text x="74.9" y="162" transform="rotate(-90 74.9 162)">RXD</text>
<text x="77.6" y="162" transform="rotate(-90 77.6 162)">TXD</text>
<text x="193.3" y="168.1" transform="rotate(-90 193.3 168.1)">RXD</text>
<text x="122.5" y="189.9" transform="rotate(-90 122.5 189.9)">CS</text>
<text x="182.4" y="199.5" transform="rotate(-90 182.4 199.5)">SDA</text>
<text x="185.2" y="199.5" transform="rotate(-90 185.2 199.5)">SCL</text>
<text x="179.7" y="255.3" transform="rotate(-90 179.7 255.3)">TXD</text>
<text x="182.4" y="255.3" transform="rotate(-90 182.4 255.3)">RXD</text>
</g>
<g font-size="2.6" fill="#808080">
<text x="27.5" y="125" transform="rotate(-180 27.5 125)">3</text>
<text x="30.2" y="121.5" transform="rotate(-90 30.2 121.5)">2</text>
<text x="35" y="125" transform="rotate(-180 35 125)">1</text>
<text x="181.4" y="123.6" transform="rotate(-180 181.4 123.6)">1</text>
<text x="188.9" y="123.6" transform="rotate(-180 188.9 123.6)">3</text>
<text x="184.1" y="127.6" transform="rotate(-90 184.1 127.6)">2</text>
<text x="181.4" y="146.7" transform="rotate(-180 181.4 146.7)">1</text>
<text x="188.9" y="146.7" transform="rotate(-180 188.9 146.7)">3</text>
<text x="184.1" y="150.8" transform="rotate(-90 184.1 150.8)">2</text>
<text x="35.8" y="160.4" transform="rotate(-180 35.8 160.4)">2</text>
<text x="35.8" y="157.6" transform="rotate(-180 35.8 157.6)">3</text>
<text x="35.8" y="163.1" transform="rotate(-180 35.8 163.1)">1</text>
<text x="184.1" y="179.3" transform="rotate(-90 184.1 179.3)">3</text>
<text x="186.8" y="179.3" transform="rotate(-90 186.8 179.3)">2</text>
<text x="189.5" y="179.3" transform="rotate(-90 189.5 179.3)">1</text>
<text x="49.3" y="187.4" transform="rotate(-90 49.3 187.4)">23</text>
<text x="52" y="187.4" transform="rotate(-90 52 187.4)">24</text>
<text x="54.8" y="187.4" transform="rotate(-90 54.8 187.4)">25</text>
<text x="57.5" y="187.4" transform="rotate(-90 57.5 187.4)">26</text>
<text x="60.2" y="187.4" transform="rotate(-90 60.2 187.4)">27</text>
<text x="62.9" y="187.4" transform="rotate(-90 62.9 187.4)">28</text>
<text x="65.6" y="187.4" transform="rotate(-90 65.6 187.4)">19</text>
<text x="68.4" y="187.4" transform="rotate(-90 68.4 187.4)">22</text>
<text x="73.8" y="187.4" transform="rotate(-90 73.8 187.4)">30</text>
<text x="76.5" y="187.4" transform="rotate(-90 76.5 187.4)">31</text>
<text x="79.3" y="187.4" transform="rotate(-90 79.3 187.4)">32</text>
<text x="82" y="187.4" transform="rotate(-90 82 187.4)">1</text>
<text x="84.7" y="187.4" transform="rotate(-90 84.7 187.4)">2</text>
<text x="87.4" y="187.4" transform="rotate(-90 87.4 187.4)">9</text>
<text x="90.2" y="187.4" transform="rotate(-90 90.2 187.4)">10</text>
<text x="92.9" y="187.4" transform="rotate(-90 92.9 187.4)">11</text>
<text x="98.3" y="187.4" transform="rotate(-90 98.3 187.4)">12</text>
<text x="101" y="187.4" transform="rotate(-90 101 187.4)">13</text>
<text x="103.8" y="187.4" transform="rotate(-90 103.8 187.4)">14</text>
<text x="106.5" y="187.4" transform="rotate(-90 106.5 187.4)">15</text>
<text x="109.2" y="187.4" transform="rotate(-90 109.2 187.4)">16</text>
<text x="111.9" y="187.4" transform="rotate(-90 111.9 187.4)">17</text>
<text x="66.8" y="198.6" transform="rotate(-90 66.8 198.6)">ADC6</text>
<text x="69.6" y="198.6" transform="rotate(-90 69.6 198.6)">ADC7</text>
<text x="75" y="203.3" transform="rotate(-90 75 203.3)">PD0(RXD)</text>
<text x="77.7" y="203.1" transform="rotate(-90 77.7 203.1)">PD1(TXD)</text>
<text x="80.5" y="203.5" transform="rotate(-90 80.5 203.5)">PD2(INT0)</text>
<text x="83.2" y="203.5" transform="rotate(-90 83.2 203.5)">PD3(INT1)</text>
<text x="88.6" y="201.2" transform="rotate(-90 88.6 201.2)">PD5(T1)</text>
<text x="91.3" y="203.6" transform="rotate(-90 91.3 203.6)">PD6(AIN0)</text>
<text x="94.1" y="203.6" transform="rotate(-90 94.1 203.6)">PD7(AIN1)</text>
<text x="99.5" y="202.2" transform="rotate(-90 99.5 202.2)">PB0(ICP)</text>
<text x="113.1" y="203.1" transform="rotate(-90 113.1 203.1)">PB5(SCK)</text>
<text x="50.5" y="204.6" transform="rotate(-90 50.5 204.6)">PC0(ADC0)</text>
<text x="53.2" y="204.6" transform="rotate(-90 53.2 204.6)">PC1(ADC1)</text>
<text x="55.9" y="204.6" transform="rotate(-90 55.9 204.6)">PC2(ADC2)</text>
<text x="58.7" y="204.6" transform="rotate(-90 58.7 204.6)">PC3(ADC3)</text>
<text x="64.1" y="209.8" transform="rotate(-90 64.1 209.8)">PC5(ADC5/SCL)</text>
<text x="85.9" y="206.5" transform="rotate(-90 85.9 206.5)">PD4(XCK/T0)</text>
<text x="102.2" y="204.6" transform="rotate(-90 102.2 204.6)">PB1(OC1A)</text>
<text x="105" y="208.4" transform="rotate(-90 105 208.4)">PB2(SS/OC1B)</text>
<text x="107.7" y="209.6" transform="rotate(-90 107.7 209.6)">PB3(MOSI/OC2)</text>
<text x="110.4" y="204.2" transform="rotate(-90 110.4 204.2)">PB4(MISO)</text>
<text x="129.6" y="206.5" transform="rotate(-90 129.6 206.5)">2</text>
<text x="132.4" y="206.5" transform="rotate(-90 132.4 206.5)">4</text>
<text x="135.1" y="206.5" transform="rotate(-90 135.1 206.5)">6</text>
<text x="61.4" y="210" transform="rotate(-90 61.4 210)">PC4(ADC4/SDA)</text>
<text x="129.6" y="215.5" transform="rotate(-90 129.6 215.5)">1</text>
<text x="132.4" y="215.5" transform="rotate(-90 132.4 215.5)">3</text>
<text x="135.1" y="215.5" transform="rotate(-90 135.1 215.5)">5</text>
<text x="181.4" y="222.8" transform="rotate(-90 181.4 222.8)">4</text>
<text x="184.1" y="222.8" transform="rotate(-90 184.1 222.8)">3</text>
<text x="186.8" y="222.8" transform="rotate(-90 186.8 222.8)">2</text>
<text x="189.5" y="222.8" transform="rotate(-90 189.5 222.8)">1</text>
<text x="50.5" y="228.3" transform="rotate(-90 50.5 228.3)">PC6(/RESET)</text>
<text x="56" y="228.3" transform="rotate(-90 56 228.3)">GND</text>
<text x="58.7" y="228.3" transform="rotate(-90 58.7 228.3)">AREF</text>
<text x="61.4" y="228.3" transform="rotate(-90 61.4 228.3)">AVCC</text>
<text x="69.6" y="228.3" transform="rotate(-90 69.6 228.3)">PB6(XTAL1/TOSC1)</text>
<text x="75" y="228.3" transform="rotate(-90 75 228.3)">PB7(XTAL2/TOSC2)</text>
<text x="83.2" y="228.3" transform="rotate(-90 83.2 228.3)">GND</text>
<text x="85.9" y="228.3" transform="rotate(-90 85.9 228.3)">GND</text>
<text x="88.6" y="228.3" transform="rotate(-90 88.6 228.3)">VCC</text>
<text x="91.3" y="228.3" transform="rotate(-90 91.3 228.3)">VCC</text>
<text x="49.3" y="235.9" transform="rotate(-90 49.3 235.9)">29</text>
<text x="54.8" y="235.9" transform="rotate(-90 54.8 235.9)">21</text>
<text x="57.5" y="235.9" transform="rotate(-90 57.5 235.9)">20</text>
<text x="60.2" y="235.9" transform="rotate(-90 60.2 235.9)">18</text>
<text x="68.4" y="234.6" transform="rotate(-90 68.4 234.6)">7</text>
<text x="73.8" y="234.6" transform="rotate(-90 73.8 234.6)">8</text>
<text x="82" y="234.6" transform="rotate(-90 82 234.6)">3</text>
<text x="84.7" y="234.6" transform="rotate(-90 84.7 234.6)">5</text>
<text x="87.4" y="234.6" transform="rotate(-90 87.4 234.6)">4</text>
<text x="90.2" y="234.6" transform="rotate(-90 90.2 234.6)">6</text>
<text x="165" y="245.4" transform="rotate(-90 165 245.4)">3</text>
<text x="167.8" y="245.4" transform="rotate(-90 167.8 245.4)">4</text>
<text x="165" y="252.9" transform="rotate(-90 165 252.9)">1</text>
<text x="167.8" y="252.9" transform="rotate(-90 167.8 252.9)">2</text>
<text x="175.9" y="267.7" transform="rotate(-90 175.9 267.7)">1</text>
<text x="178.6" y="267.7" transform="rotate(-90 178.6 267.7)">2</text>
<text x="181.4" y="267.7" transform="rotate(-90 181.4 267.7)">3</text>
<text x="184.1" y="267.7" transform="rotate(-90 184.1 267.7)">4</text>
<text x="186.8" y="267.7" transform="rotate(-90 186.8 267.7)">5</text>
<text x="189.5" y="267.7" transform="rotate(-90 189.5 267.7)">6</text>
</g>
<g font-size="2.1" fill="#800000">
<text x="188.3" y="71.5" transform="rotate(-90 188.3 71.5)">OSHW</text>
<text x="190.2" y="71.3" transform="rotate(-90 190.2 71.3)">LOGO</text>
<text x="129.5" y="202.2" transform="rotate(-90 129.5 202.2)">+5</text>
<text x="132.1" y="202.2" transform="rotate(-90 132.1 202.2)">MOSI</text>
<text x="134.9" y="202.2" transform="rotate(-90 134.9 202.2)">GND</text>
<text x="129.2" y="224.5" transform="rotate(-90 129.2 224.5)">MISO</text>
<text x="132.2" y="224.5" transform="rotate(-90 132.2 224.5)">SCK</text>
<text x="134.9" y="224.5" transform="rotate(-90 134.9 224.5)">RESET</text>
</g>
<g font-size="2.1" fill="#808080">
<text x="166.8" y="115" transform="rotate(-90 166.8 115)">Released under the Creative Commons Attribution Share-Alike License</text>
<text x="169.5" y="115" transform="rotate(-90 169.5 115)">http://creativecommons.org/licenses/by-sa/4.0/</text>
<text x="173.6" y="115" transform="rotate(-90 173.6 115)">Designed by Aleksej Lazarev (Watterott electronic)</text>
</g>
</svg>
